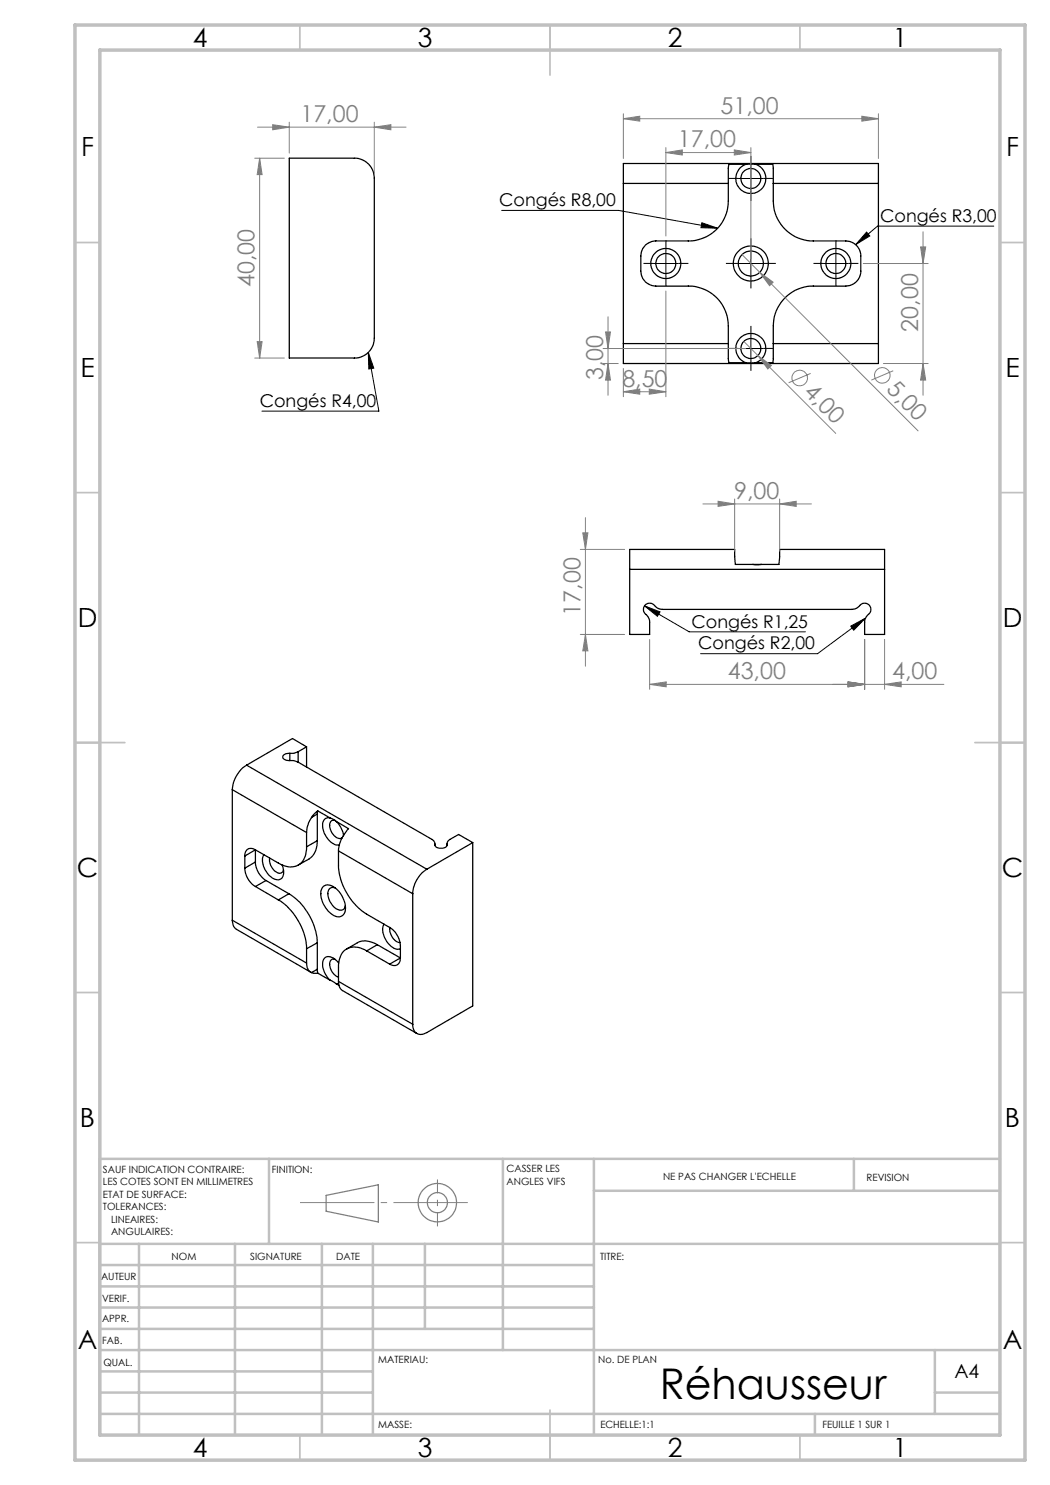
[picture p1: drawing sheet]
<svg xmlns="http://www.w3.org/2000/svg" width="210mm" height="297mm" viewBox="0 0 210 297" stroke-linecap="round" stroke-linejoin="round" font-family="sans-serif">
<g fill="none" stroke="#000" stroke-width=".25">
<path d="M57.9 31.6h13a4 4 0 0 1 4 4v32a4 4 0 0 1-4 4h-13zM124.7 36.7v-4h51v4M124.7 36.7v32M124.7 36.7h21M145.7 36.7v3.5a7.9 7.9 0 0 1-8 8h-6.5a3 3 0 0 0-3 3v3a3 3 0 0 0 3 3h6.5a7.9 7.9 0 0 1 8 8v3.5M149.3 32.8h-3.5l-.1 .7v3.2M149.3 32.8h1.7M149.3 32.8a2.99 2.99 0 0 0-1.6 4.6 2.99 2.99 0 0 0 4.9 0 2.99 2.99 0 0 0-1.6-4.6M151 32.8h3.6l.1 3.9M154.7 36.7v3.5a8 8 0 0 0 8 8h6.5a3 3 0 0 1 3 3v3a3 3 0 0 1-3 3h-6.5a8 8 0 0 0-8 8v3.5M154.7 36.7h21M175.7 36.7v32"/>
<path d="M124.7 68.7v4h51v-4M124.7 68.7h21M145.7 68.7v3l.1 .9h3.5M149.3 72.6h1.7M149.3 72.6a2.99 2.99 0 0 1-1.6-4.6 2.99 2.99 0 0 1 4.9 0 2.99 2.99 0 0 1-1.6 4.6M154.7 68.7l-.1 3.9h-3.6M154.7 68.7h21M125.9 113.9v13h4v-2.5a2.67 2.67 0 0 0-1.1-1.9 1.26 1.26 0 0 1 .5-1.7 1.26 1.26 0 0 1 1.8 .5l.7 .5 .7 .1h37.9a2.66 2.66 0 0 0 1.9-1.1 1.26 1.26 0 0 1 1.7 .5 1.26 1.26 0 0 1-.5 1.7l-.6 1.2v2.7h4v-13M125.9 113.9h51M150.6 112.9h1.7M150.6 112.9h-3.5l-.2-3h-21v4M152.3 112.9h3.5l.1-3h21v4"/>
<path d="M46.5 157.9l14.8 8.6M46.5 157.9v26.1M49.3 153a6.3 6.3 0 0 0-2.8 4.9M49.3 153l36.1 20.8M58 150.7a1.18 1.18 0 0 0-1.4 .8 1.37 1.37 0 0 0 1.4 .6M58 152.1h.8l.8 .3M58 150.7v1.4M59.6 150.4l-.8 .2-.8 .1M59.6 152.4l26.8 15.5a1.16 1.16 0 0 1 .6 1.3 1.58 1.58 0 0 0 2.4-.2 .99 .99 0 0 1 .6-1.1l1.7-1 2.8 1.6M59.6 150.4v2M61.3 149.4l-2.8-1.7-9.2 5.3M61.3 149.4l-1.7 1"/>
<path d="M61.3 149.4v4M49 173.6a4.6 4.6 0 0 0 2.1 3.7M49 171.2v2.4M51.1 172.4a4.6 4.6 0 0 0 2.1 3.7M51.1 170a1.29 1.29 0 0 0-1.5-.2 1.29 1.29 0 0 0-.6 1.4M51.1 170v2.4M51.1 177.3l4.6 2.7M51.1 170l-2.1 1.2M51.1 172.4l-2.1 1.2M52.8 171a3.8 3.8 0 0 0 1.1 4.2 1.67 1.67 0 0 0 2.6 .3 2.82 2.82 0 0 0-.1-2.5M53.2 176.1l4.6 2.6M53.2 176.1l-2.1 1.2"/>
<path d="M53.9 171.6a2.86 2.86 0 0 0 2 3.1l.7-.3 .1-.4M55.7 180a12.4 12.4 0 0 1 5.6 9.8M57.8 178.7a12.5 12.5 0 0 1 5.7 9.9M57.8 178.7l-2.1 1.3M61.3 169.4a3.5 3.5 0 0 1-2.3 3.9 4.3 4.3 0 0 1-3.3-.7l-4.6-2.6M61.3 166.5v2.9M62.3 163.5a6.1 6.1 0 0 0-1 3M63.5 168.1a4.2 4.2 0 0 1-1.7 3.7l-2.1 1.2M63.5 162.8v5.3M63.5 168.1l-2.2 1.3M63.5 162.8l-1.2 .7M63.5 162.2l-1.2 1.3"/>
<path d="M63.5 162.2v.6M63.5 162.2l2.5 1.4M64.6 177.4a1.77 1.77 0 0 1 2.5 .2 5.1 5.1 0 0 1 1.9 4.9 1.51 1.51 0 0 1-2.5 .4 5 5 0 0 1-2.2-5zM66 163.6l1.2 .7M66 163.6a1.29 1.29 0 0 0-1.5 1.7 4.3 4.3 0 0 0 2.9 3.7h.4M67 177.6a1.1 1.1 0 0 0-1.2 .2 1.1 1.1 0 0 0-.2 1.2 3.4 3.4 0 0 0 2.6 3l.5-.1 .4-.8M67.1 164.1a.91 .91 0 0 0-1 .2 .91 .91 0 0 0-.2 1 2.68 2.68 0 0 0 2.2 2.4l.3-.1M67.2 164.3l2.5 1.4a6.8 6.8 0 0 0-2 4.5M67.2 164.3a5.1 5.1 0 0 1 1.5 2.8M67.7 170.2v2.8a12.6 12.6 0 0 0 5.6 9.8l4.6 2.7a4.7 4.7 0 0 1 2.2 3.7v2.4M67.7 170.2l14.8 8.5M82.5 178.7v26.2"/>
<path d="M85.4 173.8a6.2 6.2 0 0 0-2.9 4.9M87 168.7v.4M89.4 168.7v.4M94.5 168.5v32.7l-9.1 5.3a1.73 1.73 0 0 1-2 .2 1.73 1.73 0 0 1-.9-1.8M94.5 168.5l-9.1 5.3M46.5 184l.2 1.3 .6 .6 14.9 8.5M46.5 184l14.8 8.6M61.3 192.6a2.04 2.04 0 0 0 1 1.9M61.3 189.8v2.8M62.3 194.5l.4 .2 .8-.1M63.5 193.8v.8M63.5 188.6v5.2"/>
<path d="M63.5 188.6l-2.2 1.2M63.5 193.8l-1.2 .7M63.5 194.6l2.5 1.4M66 196l1.2 .7M67 191.9a.9 .9 0 0 0-.9 .2 .9 .9 0 0 0-.2 1 2.92 2.92 0 0 0 1.8 2.3M67.2 196.7l.5 .1M67.2 196.7l.6 .4M67.7 196.3a2.01 2.01 0 0 0 .8 1.8l14.9 8.6M67.7 196.3l14.8 8.6M67.7 192.6a2.24 2.24 0 0 0-2.7-1.1 2.97 2.97 0 0 0 .3 3.7l.7 .8M73.3 190.2a3.6 3.6 0 0 0-4.8 .3l-.7 1.5-.1 .9v3.4M73.3 190.2l4.6 2.6"/>
<path d="M75.5 188.9a4 4 0 0 0-4-.3l-2.1 1.2M75.5 188.9l4.6 2.7M75.5 188.9l-2.2 1.3M76.8 184.8a4 4 0 0 0 1.7 4.7l.8 .3h.8M78 185.5a2.71 2.71 0 0 0 2 3M80.1 191.6a1.32 1.32 0 0 1-.7 1.4 1.32 1.32 0 0 1-1.5-.2M80.1 191.6l-2.2 1.2"/>
<circle cx="150.2" cy="35.7" r="1.99"/>
<circle cx="133.2" cy="52.7" r="3"/>
<circle cx="133.2" cy="52.7" r="2.01"/>
<circle cx="150.2" cy="52.7" r="3.5"/>
<circle cx="150.2" cy="52.7" r="2.5"/>
<circle cx="167.2" cy="52.7" r="2"/>
<circle cx="167.2" cy="52.7" r="3"/>
<circle cx="150.2" cy="69.7" r="2"/>
</g>
<g fill="none" stroke="#808080" stroke-width=".2">
<path d="M50.9 31.6h6M51.5 25.4h29.7M51.9 31.6l.5 3.3h-1zM51.9 31.6v40M54.5 24.9l3.4 .5-3.4 .6zM57.9 24.4v6.2M74.9 25.4l3.3-.5v1.1zM74.9 24.4v10.2M124.7 23.7l3.3-.5v1zM124.7 22.8v8.9M124.7 23.7h51M133.2 30.5l3.3-.5v1z"/>
<path d="M133.2 29.5v17.7M133.2 30.5h17M146.9 30l3.3 .5-3.3 .5zM150.2 29.5v22.2M172.4 23.2l3.3 .5-3.3 .5zM175.7 22.8v8.9M133.2 58.2v21.1M148.4 50.9l3.5 3.6M151.9 54.5l2.7 1.9-.7 .7zM151.9 54.5l31.7 31.7M172.6 52.7h13M184.1 49.4h1l-.5 3.3z"/>
<path d="M184.6 46.4v32.7M50.9 71.6h6M51.4 68.3h1l-.5 3.3zM120.6 69.7h28.6M120.6 72.7h3M121.1 66.4h1l-.5 3.3zM121.6 63.4v15.7M121.6 72.7l.5 3.3h-1zM124.7 78.3l3.3-.5v1zM124.7 73.7v5.6M124.7 78.3h8.5M129.9 77.8l3.3 .5-3.3 .5z"/>
<path d="M148.8 68.3l2.8 2.8M151.6 71.1l2.7 2-.7 .7zM151.6 71.1l15.5 15.6M162.1 74.7l-4.4 1.8M176.7 72.7h8.9M178.6 74.2l-4.3 1.8M184.6 72.7l.5 3.3h-1zM146.9 99.8v10.4M155.9 99.8v10.4M116.1 109.9h8.8M116.6 106.6h1l-.5 3.3zM117.1 103.5v29.7"/>
<path d="M140.6 100.8h21.7M143.6 100.3l3.3 .5-3.3 .5zM155.9 100.8l3.3-.5v1zM116.1 126.9h8.8M117.1 126.9l.5 3.3h-1zM129.9 136.9l3.3-.5v1zM129.9 127.9v10M129.9 136.9h58.9M169.6 136.4l3.3 .5-3.3 .5zM172.9 127.9v10M176.9 136.9l3.3-.5v1zM176.9 127.9v10"/>
<circle cx="159.9" cy="75.6" r="1.56"/>
<circle cx="176.5" cy="75.1" r="1.55"/>
</g>
<g fill="none" stroke="#000" stroke-width=".2">
<path d="M147.7 35.7h5M150.2 33.2v5M100.3 42.1h23.4l19.8 3.5M130.7 52.7h5M133.2 50.2v5M140.4 44.6l3.1 1-3.3-.1zM147.7 52.7h5M150.2 50.2v5M164.7 52.7h5M167.2 50.2v5M173.3 46.4l.7 .8-2.9 1.7zM198.8 45.2h-23.3l-4.4 3.7"/>
<path d="M73.7 70.5l2.1 11.7h-23.4M73.7 70.5l1.1 3.1-1 .2zM147.7 69.7h5M150.2 67.2v5M128.9 121.2l8.9 5.2h23.3M128.9 121.2l3.1 1.2-.5 .9zM170.1 125.2l3-1.6-2.4 2.4zM173.1 123.6l-9.6 7.1h-23.4"/>
</g>
<g fill="none" stroke="#808080" stroke-width=".25">
<path d="M65.2 239.1l10.5-2.1v7.4l-10.5-2.2z"/>
<circle cx="87.5" cy="240.5" r="2"/>
<circle cx="87.5" cy="240.5" r="3.8"/>
</g>
<g fill="none" stroke="#000" stroke-width=".2" stroke-dasharray="30.5 1.3 1.3 1.3" stroke-linecap="butt">
<path d="M147.7 35.7h-2M150.2 33.2v-2M150.2 38.2v2M152.7 35.7h2M130.7 52.7h-2M133.2 50.2v-2M133.2 55.2v2M135.7 52.7h2M147.7 52.7h-2.5M150.2 50.2v-2.5M150.2 55.2v2.5M152.7 52.7h2.5"/>
<path d="M164.7 52.7h-2M167.2 50.2v-2M167.2 55.2v2M169.7 52.7h2M147.7 69.7h-2M150.2 67.2v-2M150.2 72.2v2M152.7 69.7h2"/>
</g>
<path d="M60 240.5h33.6" fill="none" stroke="#808080" stroke-width=".2" stroke-dasharray="30.5 1.3 1.3 1.3" stroke-dashoffset="15.6" stroke-linecap="butt"/>
<path d="M87.5 235.9v9.4" fill="none" stroke="#808080" stroke-width=".2" stroke-dasharray="30.5 1.3 1.3 1.3" stroke-dashoffset="27.7" stroke-linecap="butt"/>
<g fill="none" stroke="#c0c0c0" stroke-width=".35">
<path d="M60 5v5M110 5v10M160 5v5M15 48.5h5M200 48.5h5M15 98.5h5M200 98.5h5M15 148.5h10M195 148.5h10M15 198.5h5M200 198.5h5M15 248.5h5"/>
<path d="M200 248.5h5M60 287v5M110 282v10M160 287v5"/>
</g>
<g fill="none" stroke="#c0c0c0" stroke-width=".5">
<path d="M53.8 231.8v17M100.6 231.8v38.2M118.8 231.8v55.2M118.8 238.2h81.2M170.8 231.8v6.4M200 231.8h-180v55.2M20 248.8h180M20 257.3h98.8M20 253h98.8M27.8 248.8v38.2M47 248.8v38.2M64.4 248.8v38.2"/>
<path d="M74.6 248.8v38.2M85 248.8v17M20 265.8h98.8M20 261.5h98.8M20 278.5h54.6M20 274.3h54.6M20 270h180M187 278.5h13M187 270v12.8M20 282.8h180M163 282.8v4.2"/>
</g>
<path d="M15 5h190v287h-190zM20 10h180v277h-180z" fill="none" stroke="#c0c0c0" stroke-width=".7"/>
<path d="M73.7 70.5l1.1 3.1-1 .2zM140.4 44.6l3.1 1-3.3-.1zM173.3 46.4l.7 .8-2.9 1.7zM128.9 121.2l3.1 1.2-.5 .9zM170.1 125.2l3-1.6-2.4 2.4z" fill="#000"/>
<g fill="#808080">
<path d="M151.6 71.1l2.7 2-.7 .7z"/>
<path d="M151.9 54.5l2.7 1.9-.7 .7z"/>
<path d="M169.6 136.4l3.3 .5-3.3 .5zM129.9 136.9l3.3-.5v1zM176.9 136.9l3.3-.5v1zM169.6 136.4l3.3 .5-3.3 .5z"/>
<path d="M146.9 30l3.3 .5-3.3 .5zM133.2 30.5l3.3-.5v1zM129.9 77.8l3.3 .5-3.3 .5zM124.7 78.3l3.3-.5v1z"/>
<path d="M54.5 24.9l3.4 .5-3.4 .6zM74.9 25.4l3.3-.5v1.1zM124.7 23.7l3.3-.5v1zM172.4 23.2l3.3 .5-3.3 .5z"/>
<path d="M51.4 68.3h1l-.5 3.3zM51.9 31.6l.5 3.3h-1zM116.6 106.6h1l-.5 3.3zM117.1 126.9l.5 3.3h-1z"/>
<path d="M121.1 66.4h1l-.5 3.3zM121.6 72.7l.5 3.3h-1zM184.1 49.4h1l-.5 3.3zM184.6 72.7l.5 3.3h-1z"/>
<path d="M143.6 100.3l3.3 .5-3.3 .5zM155.9 100.8l3.3-.5v1z"/>
</g>
<text font-size="8.5" x="131.9" y="279.7">Réhausseur</text>
<g font-size="5.3">
<text x="38.5" y="9.5">4</text>
<text x="83.5" y="9.5">3</text>
<text x="133.6" y="9.5">2</text>
<text x="178.6" y="9.5">1</text>
<text x="16.2" y="31.2">F</text>
<text x="201.2" y="31.2">F</text>
<text x="16.1" y="75.5">E</text>
<text x="201.1" y="75.5">E</text>
<text x="15.5" y="125.5">D</text>
<text x="200.5" y="125.5">D</text>
<text x="15.4" y="175.5">C</text>
<text x="200.4" y="175.5">C</text>
<text x="16" y="225.5">B</text>
<text x="201" y="225.5">B</text>
<text x="15.5" y="269.7">A</text>
<text x="200.5" y="269.7">A</text>
<text x="38.5" y="291.5">4</text>
<text x="83.5" y="291.5">3</text>
<text x="133.6" y="291.5">2</text>
<text x="178.6" y="291.5">1</text>
</g>
<g font-size="4.7" fill="#808080">
<text x="144.1" y="22.7">51,00</text>
<text x="60.1" y="24.4">17,00</text>
<text x="135.6" y="29.5">17,00</text>
<text x="50.9" y="57.5" transform="rotate(-90 50.9 57.5)">40,00</text>
<text x="183.6" y="66.3" transform="rotate(-90 183.6 66.3)">20,00</text>
<text x="120.6" y="76" transform="rotate(-90 120.6 76)">3,00</text>
<text x="124.5" y="77.3">8,50</text>
<text x="160.6" y="78.6" transform="rotate(45 160.6 78.6)">4,00</text>
<text x="177.1" y="78.1" transform="rotate(45 177.1 78.1)">5,00</text>
<text x="146.9" y="99.7">9,00</text>
<text x="116.1" y="123.1" transform="rotate(-90 116.1 123.1)">17,00</text>
<text x="145.6" y="135.8">43,00</text>
<text x="178.4" y="135.8">4,00</text>
</g>
<text font-size="3.9" x="190.9" y="275.5">A4</text>
<g font-size="3.5">
<text x="99.9" y="41.2">Congés R8,00</text>
<text x="176" y="44.4">Congés R3,00</text>
<text x="51.9" y="81.4">Congés R4,00</text>
<text x="138.3" y="125.6">Congés R1,25</text>
<text x="139.7" y="129.9">Congés R2,00</text>
</g>
<g font-size="2">
<text x="20.6" y="234.6">SAUF INDICATION CONTRAIRE:</text>
<text x="20.6" y="237.1">LES COTES SONT EN MILLIMETRES</text>
<text x="20.6" y="239.6">ETAT DE SURFACE:</text>
<text x="54.4" y="234.6">FINITION:</text>
<text x="101.3" y="234.5">CASSER LES</text>
<text x="101.3" y="237">ANGLES VIFS</text>
<text x="132.6" y="236">NE PAS CHANGER L'ECHELLE</text>
<text x="173.3" y="236.2">REVISION</text>
<text x="20.6" y="242.1">TOLERANCES:</text>
<text x="22.2" y="244.6">LINEAIRES:</text>
<text x="22.2" y="247.1">ANGULAIRES:</text>
<text x="34.3" y="252">NOM</text>
<text x="50" y="251.9">SIGNATURE</text>
<text x="67.2" y="251.9">DATE</text>
<text x="120" y="251.9">TITRE:</text>
<text x="20.2" y="256.1">AUTEUR</text>
<text x="20.4" y="260.3">VERIF.</text>
<text x="20.4" y="264.4">APPR.</text>
<text x="20.5" y="268.8">FAB.</text>
<text x="20.7" y="273.1">QUAL.</text>
<text x="75.7" y="272.5">MATERIAU:</text>
<text x="119.6" y="272.5">No. DE PLAN</text>
<text x="75.6" y="285.5">MASSE:</text>
<text x="120.1" y="285.6">ECHELLE:1:1</text>
<text x="164.5" y="285.6">FEUILLE 1 SUR 1</text>
</g>
</svg>
